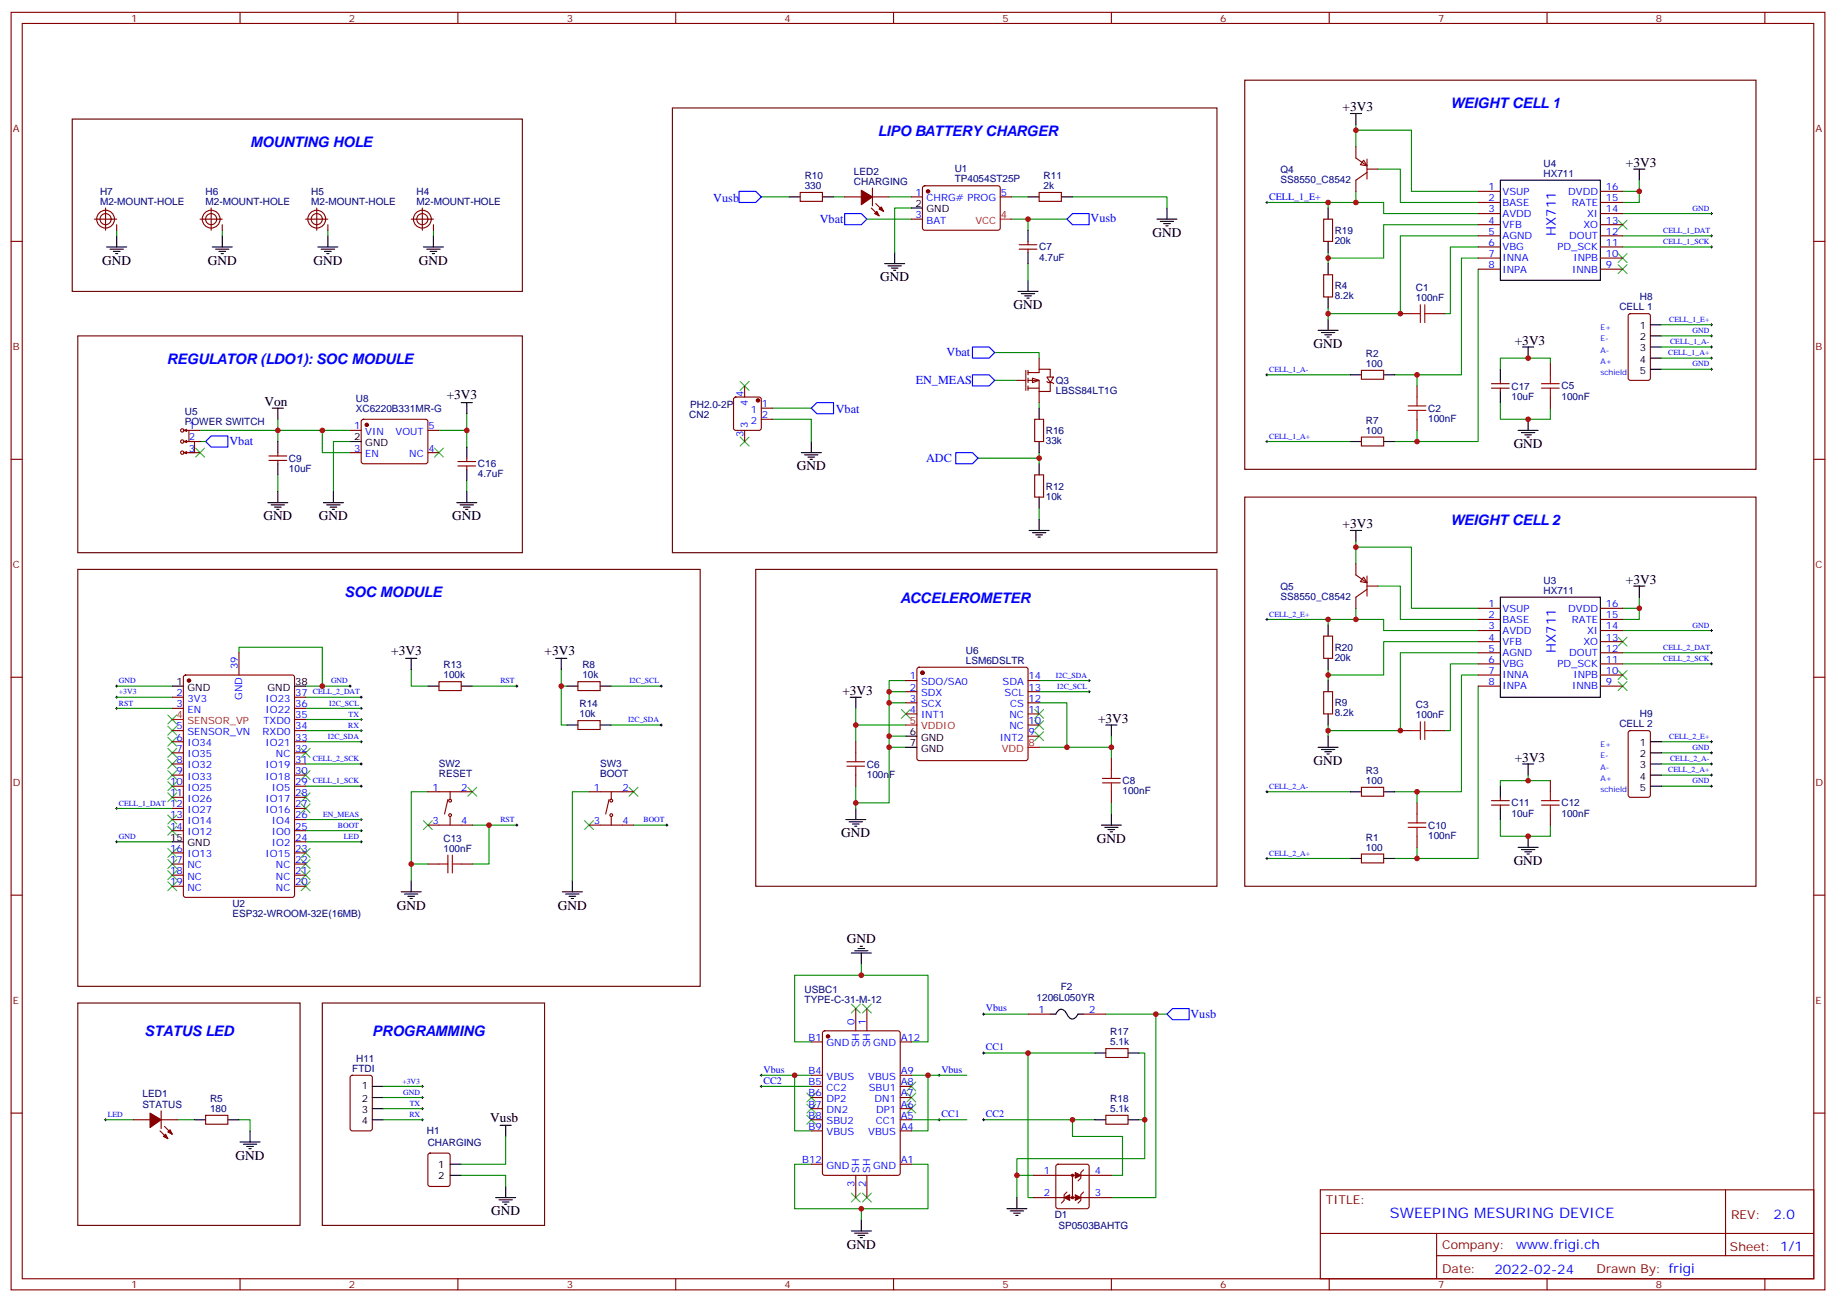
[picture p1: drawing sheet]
<svg xmlns="http://www.w3.org/2000/svg" width="583mm" height="413mm" viewBox="0 0 583 413" stroke-linecap="round" stroke-linejoin="round" font-family="sans-serif">
<g fill="none" stroke="#870000" stroke-width=".35">
<path d="M3.5 3.9h575.8v405.4h-575.8zM7.1 7.4h568.6v398.3h-568.6zM76.2 3.9v3.5M145.3 3.9v3.5M214.5 3.9v3.5M283.6 3.9v3.5M352.8 3.9v3.5M421.9 3.9v3.5M491.1 3.9v3.5M560.2 3.9v3.5M3.5 76.6h3.6M30 69.5h7"/>
<path d="M33.5 66v7.1M37 71.3v1.8M63.5 69.5h7.1M67 66v7.1M70.6 71.3v1.8M97 69.5h7.1M100.5 66v7.1M104.1 71.3v1.8M130.5 69.5h7.1M134.1 66v7.1M137.6 71.3v1.8M420.2 69.5h2.8v7.1h-2.8z"/>
<path d="M575.7 76.6h3.6M517.1 99.7l.4-.2h5.7l.6 .4 .1 20.1-.5 .6-5.9 .1-.6-.5-.1-20zM58.6 136.6h1.4v3.5h-1.4l.7 .3M58.6 136.6l.7 .3M59.3 136.2l-.7 .4M59.3 139.7l-.7 .4M60 136.6h3.5M233.1 126.2l.4-.2h7.4l.5 .2 .3 .5v9.2l-.3 .5-.5 .2h-7.4l-.5-.3-.2-.4v-9.2zM236.4 122.4v3.6M236.4 136.6v3.5M241.7 129.5h3.5M241.7 133h3.5"/>
<path d="M328.4 133h2.9v7.1h-2.9zM3.5 145.7h3.6M59.3 143.3l-.7 .3M60 143.6h3.5M63.5 140.1h-3.5h1.7v3.5h-3.1l.7 .4M328.4 150.7h2.9v7h-2.9zM575.7 145.7h3.6M3.5 214.9h3.6M183.4 216.3h7.1v2.8h-7.1zM420.2 201.8h2.8v7.1h-2.8zM575.7 214.9h3.6M183.4 228.6h7.1v2.9h-7.1z"/>
<path d="M517.1 232l.4-.2h5.7l.6 .4 .1 20.1-.5 .6-5.9 .1-.6-.5-.1-20zM3.5 284h3.6M575.7 284h3.6M3.5 353.2h3.6M111.4 341.4l.4-.2h5.7l.6 .4 .1 16.5-.5 .7h-5.9l-.6-.5-.1-16.4zM575.7 353.2h3.6M136.1 366.1l.4-.2h5.7l.6 .4 .1 9.4-.5 .7h-5.9l-.6-.4-.1-9.4zM419.1 377.5h156.6v28.2h-156.6zM547.7 377.5v20.9M419.1 391.4h156.5M456 398.4h119.6M456 391.4v14.1"/>
<path d="M76.2 405.7v3.6M145.3 405.7v3.6M214.5 405.7v3.6M283.6 405.7v3.6M352.8 405.7v3.6M421.9 405.7v3.6M491.1 405.7v3.6M560.2 405.7v3.6"/>
<circle cx="33.5" cy="69.5" r="2.82"/>
<circle cx="33.5" cy="69.5" r="1.76"/>
<circle cx="67" cy="69.5" r="2.82"/>
<circle cx="67" cy="69.5" r="1.76"/>
<circle cx="100.5" cy="69.5" r="2.82"/>
<circle cx="100.5" cy="69.5" r="1.76"/>
<circle cx="134.1" cy="69.5" r="2.82"/>
<circle cx="134.1" cy="69.5" r="1.76"/>
<circle cx="57.9" cy="136.6" r=".53"/>
<circle cx="57.9" cy="140.1" r=".53"/>
<circle cx="57.9" cy="143.6" r=".53"/>
</g>
<g fill="none" stroke="#000" stroke-width=".32">
<path d="M401.8 64.2h.7M402.2 63.9v.7M542.9 67.8h.7M542.9 74.8h.7M542.9 78.4h.7M543.3 67.4v.7M543.3 74.5v.7M543.3 78v.7M401.8 118.9h.7M402.2 118.6v.7M542.9 113.6h.7M542.9 110.1h.7"/>
<path d="M542.9 106.6h.7M542.9 103h.7M542.9 117.2h.7M543.3 102.7v.7M543.3 106.2v.7M543.3 109.7v.8M543.3 113.3v.7M543.3 116.8v.7M402.2 139.7v.7M401.8 140.1h.7M401.8 196.5h.7M402.2 196.2v.7"/>
<path d="M543.3 199.7v.7M36.7 217.7h.7M37 217.3v.8M110.8 217.7h.7M111.1 217.3v.8M163.7 217.7h.7M164 217.3v.8M209.5 217.7h.8M209.9 217.3v.8M345.4 215.9h.7M345.4 219.5h.7M345.7 215.6v.7"/>
<path d="M345.7 219.1v.7M542.9 210.6h.7M542.9 207.1h.7M542.9 200.1h.7M543.3 206.8v.7M543.3 210.3v.7M36.7 224.8h.7M36.7 221.2h.7M37 220.9v.7M37 224.4v.7M114.3 224.8h.7M114.3 221.2h.7"/>
<path d="M114.3 228.3h.7M114.3 231.8h.7M114.3 235.3h.7M114.7 220.9v.7M114.7 224.4v.7M114.7 227.9v.7M114.7 231.5v.7M114.7 235v.7M209.5 230h.8M209.9 229.7v.7M542.9 235.3h.7M542.9 238.9h.7"/>
<path d="M543.3 235v.7M543.3 238.5v.7M36.7 256.5h.7M37 256.2v.7M114.3 249.4h.7M114.3 242.4h.7M114.7 242v.7M114.7 249.1v.7M114.7 259.7v.7M401.8 251.2h.7M402.2 250.9v.7M542.9 249.4h.7"/>
<path d="M542.9 242.4h.7M542.9 245.9h.7M543.3 242v.7M543.3 245.6v.7M543.3 249.1v.7M36.7 267.1h.7M37 266.7v.7M114.3 267.1h.7M114.3 263.6h.7M114.3 260h.7M114.7 263.2v.7M114.7 266.7v.7"/>
<path d="M163.7 261.8h.7M164 261.4v.7M211.3 261.8h.7M211.7 261.4v.7M401.8 272.4h.7M402.2 272v.7M311.9 334.1h.7M311.9 321.8h.7M312.2 321.4v.7M312.2 333.8v.7M33.2 355.3h.7M33.5 354.9v.7"/>
<path d="M133.7 355.3h.7M133.7 344.7h.7M133.7 348.2h.7M133.7 351.8h.7M134.1 344.3v.8M134.1 347.9v.7M134.1 351.4v.7M134.1 354.9v.7M241.3 344.7h.7M241.3 341.2h.7M241.7 340.8v.7M241.7 344.3v.8"/>
<path d="M297.7 355.3h.7M297.7 341.2h.7M298.1 340.8v.7M298.1 354.9v.7M311.9 355.3h.7M312.2 354.9v.7"/>
</g>
<g fill="none" stroke="#008700" stroke-width=".35">
<path d="M430.4 39.5v1.8M430.4 46.6v-5.3h17.6v19.4h21.2M437.4 53.7h7.1v10.5h24.7M520.3 57.2v3.5h-5.2M37 73.1v1.7M70.6 73.1v1.7M104.1 73.1v1.7M137.6 73.1v1.7M241.7 62.5h8.8M264.6 62.5h3.5M275.2 69.5h14.1M282.2 62.5h7.1"/>
<path d="M289.3 66h-5.3v14.1M321 69.5h17.7M321 62.5h5.3M326.3 69.5v3.6M340.4 62.5h30v3.5M402.2 64.2h19.4M430.4 60.7v3.5h8.8v3.6h30M430.4 64.2h-8.8v1.8M469.2 71.3h-30v10.6h-17.6M469.2 74.8h-24.7v24.7h-22.9M469.2 78.4h-8.8v21.1h-1.8M515.1 67.8h28.2"/>
<path d="M515.1 74.8h28.2M515.1 78.4h28.2M520.3 60.7v3.5h-5.2M326.3 83.6v5.3M421.6 80.1v3.5M421.6 97.8v3.5M469.2 81.9h-5.3v37h-14.1M469.2 85.4v54.7h-19.4M315.7 111.9h14.1v1.7M402.2 118.9h26.4M442.7 118.9h7.1v3.5M492.1 115.4v-1.8h-15.9v3.6"/>
<path d="M527.4 103h15.9M527.4 106.6h15.9M527.4 110.1h15.9M527.4 113.6h15.9M527.4 117.2h15.9M88.2 133v3.6h-24.7M102.3 136.6h-14.1v3.5M111.1 136.6h-8.8v7h8.8M148.2 131.3v5.3h-8.9M148.2 136.6v5.3M245.2 133h12.3v7.1M245.2 129.5h12.3"/>
<path d="M315.7 120.7h7.1M329.8 127.7v1.8M449.8 136.6v3.5h-7.1M476.2 127.7v5.3h15.9v-3.5M63.5 140.1h1.8M88.2 150.7v5.3M111.1 140.1h-5.3v15.9M148.2 152.4v3.6M310.4 145.4h19.4M329.8 143.6v3.5M402.2 140.1h26.4M329.8 161.3v3.5"/>
<path d="M430.4 178.9v-5.3h17.6v19.4h21.2M430.4 171.8v1.8M402.2 196.5h19.4M430.4 196.5h-8.8v1.8M430.4 193v3.5h8.8v3.6h30M437.4 185.9h7.1v10.6h24.7M520.3 193v3.5h-5.2M520.3 189.5v3.5h-5.2M37 217.7h17.7M75.8 207.1v-1.7h26.5v12.3M97 217.7h14.1M130.5 212.4v5.3h5.3"/>
<path d="M149.9 217.7h14.1M178.2 212.4v17.6h1.7M178.2 217.7h1.7M194 217.7h15.9M282.2 219.5h5.3M287.5 215.9h-5.3v7.1h5.3M329.8 219.5h15.9M329.8 215.9h15.9M421.6 212.4v3.5M469.2 217.7v54.7h-19.4M469.2 214.2h-5.3v37h-14.1M469.2 210.6h-8.8v21.2h-1.8"/>
<path d="M469.2 207.1h-24.7v24.7h-22.9M469.2 203.6h-30v10.6h-17.6M515.1 210.6h28.2M515.1 207.1h28.2M515.1 200.1h28.2M37 224.8h17.7M37 221.2h17.7M97 224.8h17.7M97 221.2h17.7M97 228.3h17.7M97 231.8h17.7M97 235.3h17.7"/>
<path d="M194 230h15.9M271.6 224.8v5.2h15.9M271.6 230v5.3M282.2 237.1v17.6h-10.6v-5.3M282.2 223v10.6M287.5 233.6h-5.3v3.5h5.3M329.8 223h8.9v14.1M352.8 233.6v3.5h-23M352.8 237.1v3.5M421.6 230v3.6M527.4 235.3h15.9M527.4 238.9h15.9"/>
<path d="M37 256.5h17.7M97 242.4h17.7M97 249.4h17.7M135.8 251.2h-5.3v28.2M187 251.2h-5.3v28.2M271.6 254.7v1.8M352.8 254.7v3.6M402.2 251.2h26.4M442.7 251.2h7.1v3.5M485.1 245.9v1.8M492.1 247.7h-15.9v1.7M527.4 242.4h15.9"/>
<path d="M527.4 249.4h15.9M527.4 245.9h15.9M37 267.1h17.7M97 267.1h17.7M97 263.6h17.7M97 260h17.7M130.5 274.1h5.3M149.9 261.8h14.1M155.2 261.8v12.3h-5.3M201.1 261.8h10.6M402.2 272.4h26.4M449.8 268.9v3.5h-7.1"/>
<path d="M476.2 260v5.3h15.9v-3.5M273.4 305.9v3.5M257.5 330.6h-5.3v-21.2h42.4v21.2h-5.3M312.2 321.8h14.1M312.2 334.1h35.3M326.3 334.1v45.9h1.8M351 321.8h19.4M361.6 334.1h1.8v33.5h-40.6v12.4M366.9 321.8v58.2h-14.1M33.5 355.3h8.8M56.4 355.3h5.3M75.8 355.3h3.6v3.5"/>
<path d="M121.7 355.3h12.4M121.7 344.7h12.4M121.7 348.2h12.4M121.7 351.8h12.4M241.7 344.7h15.8M241.7 341.2h10.5M257.5 341.2h-5.3v17.6h5.3M289.3 341.2h5.3v17.6h-5.3M289.3 355.3h17.6M294.6 341.2h12.3M312.2 355.3h35.3M340.4 355.3v5.3h15.9v12.3h-3.5"/>
<path d="M361.6 355.3h1.8M146.4 372.9h14.1v3.5M160.5 360.6v8.8h-14.1M257.5 369.4h-5.3v14.1h42.4v-14.1h-5.3M322.8 372.9h5.3M273.4 383.5v3.5"/>
</g>
<g fill="none" stroke="#3c3" stroke-width=".35">
<path d="M513.6 69.9l2.9 2.8M516.5 69.9l-2.9 2.8M513.6 80.5l2.9 2.8M513.6 84l2.9 2.8M516.5 80.5l-2.9 2.8M516.5 84l-2.9 2.8M234.9 138.7l2.9 2.8M234.9 121l2.9 2.9M237.8 138.7l-2.9 2.8M237.8 121l-2.9 2.9M62.1 142.2l2.8 2.8M64.9 142.2l-2.8 2.8"/>
<path d="M137.9 142.2l2.9 2.8M140.8 142.2l-2.9 2.8M513.6 216.3l2.9 2.8M513.6 212.8l2.9 2.8M513.6 202.2l2.9 2.8M516.5 216.3l-2.9 2.8M516.5 212.8l-2.9 2.8M516.5 202.2l-2.9 2.8M53.3 226.9l2.8 2.8M53.3 230.4l2.8 2.8M53.3 237.5l2.8 2.8M53.3 233.9l2.8 2.8"/>
<path d="M56.1 226.9l-2.8 2.8M56.1 230.4l-2.8 2.8M56.1 237.5l-2.8 2.8M56.1 233.9l-2.8 2.8M95.6 237.5l2.8 2.8M98.4 237.5l-2.8 2.8M286.1 225.1l2.8 2.8M288.9 225.1l-2.8 2.8M328.4 225.1l2.9 2.8M328.4 228.6l2.9 2.9M328.4 232.2l2.9 2.8M331.3 225.1l-2.9 2.8"/>
<path d="M331.3 228.6l-2.9 2.9M331.3 232.2l-2.9 2.8M53.3 258.6l2.8 2.8M53.3 251.6l2.8 2.8M53.3 248l2.8 2.9M53.3 244.5l2.8 2.8M53.3 241l2.8 2.8M56.1 258.6l-2.8 2.8M56.1 251.6l-2.8 2.8M56.1 248l-2.8 2.9M56.1 244.5l-2.8 2.8M56.1 241l-2.8 2.8"/>
<path d="M95.6 244.5l2.8 2.8M95.6 251.6l2.8 2.8M95.6 255.1l2.8 2.8M98.4 244.5l-2.8 2.8M98.4 251.6l-2.8 2.8M98.4 255.1l-2.8 2.8M148.5 249.8l2.8 2.8M151.3 249.8l-2.8 2.8M199.7 249.8l2.8 2.8M202.5 249.8l-2.8 2.8M53.3 279.8l2.8 2.8M53.3 276.3l2.8 2.8"/>
<path d="M53.3 272.7l2.8 2.9M53.3 269.2l2.8 2.8M53.3 262.1l2.8 2.9M56.1 279.8l-2.8 2.8M56.1 276.3l-2.8 2.8M56.1 272.7l-2.8 2.9M56.1 269.2l-2.8 2.8M56.1 262.1l-2.8 2.9M95.6 279.8l2.8 2.8M95.6 276.3l2.8 2.8M95.6 272.7l2.8 2.9M95.6 269.2l2.8 2.8"/>
<path d="M98.4 279.8l-2.8 2.8M98.4 276.3l-2.8 2.8M98.4 272.7l-2.8 2.9M98.4 269.2l-2.8 2.8M134.4 260.4l2.8 2.8M137.2 260.4l-2.8 2.8M185.6 260.4l2.8 2.8M188.4 260.4l-2.8 2.8M270.2 318.6l2.8 2.8M273 318.6l-2.8 2.8M273.8 318.6l2.8 2.8M276.6 318.6l-2.8 2.8"/>
<path d="M256.1 353.9l2.8 2.8M256.1 346.8l2.8 2.8M256.1 350.3l2.8 2.9M258.9 353.9l-2.8 2.8M258.9 346.8l-2.8 2.8M258.9 350.3l-2.8 2.9M287.9 346.8l2.8 2.8M287.9 350.3l2.8 2.9M287.9 343.3l2.8 2.8M290.7 346.8l-2.8 2.8M290.7 350.3l-2.8 2.9M290.7 343.3l-2.8 2.8"/>
<path d="M270.2 378.6l2.8 2.8M273 378.6l-2.8 2.8M273.8 378.6l2.8 2.8M276.6 378.6l-2.8 2.8"/>
</g>
<g fill="none" stroke="#000" stroke-width=".35">
<path d="M428.6 36h3.6M430.4 36v3.5M518.6 53.7h3.5M520.3 53.7v3.5M33.9 78.4h6.3M34.9 79.1h4.3M36 79.8h2.1M37 74.8v3.6M67.4 78.4h6.3M68.4 79.1h4.3M69.5 79.8h2.1M70.6 74.8v3.6"/>
<path d="M100.9 78.4h6.3M102 79.1h4.2M103 79.8h2.1M104.1 74.8v3.6M134.4 78.4h6.4M135.5 79.1h4.2M136.5 79.8h2.1M137.6 74.8v3.6M367.2 69.5h6.4M368.3 70.2h4.2M369.4 70.9h2.1M370.1 71.6h.7"/>
<path d="M370.4 66v3.5M421.6 66v3.5M421.6 76.6v3.5M36.7 80.5h.7M70.2 80.5h.7M103.7 80.5h.7M137.2 80.5h.7M280.8 83.6h6.4M281.9 84.3h4.2M282.9 85.1h2.1M283.6 85.8h.7M284 80.1v3.5"/>
<path d="M323.1 92.5h6.4M324.2 93.2h4.2M325.3 93.9h2.1M326 94.6h.7M326.3 88.9v3.6M418.4 104.8h6.3M419.5 105.5h4.2M420.5 106.2h2.1M421.2 106.9h.7M421.6 101.3v3.5M483.3 110.1h3.5M485.1 110.1v3.5"/>
<path d="M523.9 103h3.5M523.9 106.6h3.5M523.9 110.1h3.5M523.9 113.6h3.5M523.9 117.2h3.5M86.4 129.5h3.6M88.2 129.5v3.5M146.4 127.7h3.5M148.2 127.7v3.6M329.8 129.5v3.5M481.9 136.6h6.3M483 137.3h4.2"/>
<path d="M484 138h2.1M484.7 138.7h.7M485.1 133v3.6M85 159.5h6.4M88.2 156v3.5M102.7 159.5h6.3M105.8 156v3.5M145 159.5h6.3M148.2 156v3.5M254.4 143.6h6.3M255.4 144.3h4.2M256.5 145h2.1"/>
<path d="M257.2 145.7h.7M257.5 140.1v3.5M329.8 140.1v3.5M329.8 147.1v3.6M329.8 157.7v3.6M86.1 160.2h4.2M87.1 160.9h2.2M87.8 161.6h.7M103.7 160.2h4.2M104.8 160.9h2.1M105.5 161.6h.7M146 160.2h4.3"/>
<path d="M147.1 160.9h2.1M147.8 161.6h.7M326.7 168.3h6.3M327.7 169h4.3M328.8 169.7h2.1M329.5 170.4h.7M329.8 164.8v3.5M428.6 168.3h3.6M430.4 168.3v3.5M421.6 198.3v3.5M518.6 185.9h3.5M520.3 185.9v3.6"/>
<path d="M128.8 208.9h3.5M130.5 208.9v3.5M176.4 208.9h3.5M178.2 208.9v3.5M179.9 217.7h3.5M190.5 217.7h3.5M421.6 208.9v3.5M179.9 230h3.5M190.5 230h3.5M269.9 221.2h3.5M271.6 221.2v3.6M351 230h3.5"/>
<path d="M352.8 230v3.6M418.4 237.1h6.3M419.5 237.8h4.2M420.5 238.5h2.1M421.2 239.2h.7M421.6 233.6v3.5M523.9 235.3h3.5M523.9 238.9h3.5M271.6 256.5v3.5M352.8 258.3v3.5M483.3 242.4h3.5M485.1 242.4v3.5"/>
<path d="M523.9 242.4h3.5M523.9 245.9h3.5M523.9 249.4h3.5M130.5 279.4v3.6M181.7 279.4v3.6M268.5 260h6.3M269.5 260.7h4.3M270.6 261.4h2.1M271.3 262.1h.7M349.6 261.8h6.4M350.7 262.5h4.2M351.7 263.2h2.1"/>
<path d="M352.4 263.9h.7M481.9 268.9h6.3M483 269.6h4.2M484 270.3h2.1M484.7 271h.7M485.1 265.3v3.6M127.4 283h6.3M128.4 283.7h4.2M129.5 284.4h2.1M130.2 285.1h.7M178.5 283h6.4M179.6 283.7h4.2"/>
<path d="M180.6 284.4h2.1M181.3 285.1h.7M270.2 302.4h6.4M271.3 301.7h4.2M272.3 301h2.2M273 300.2h.8M273.4 302.4v3.5M79.4 358.8v3.5M118.2 344.7h3.5M118.2 348.2h3.5M118.2 351.8h3.5M118.2 355.3h3.5"/>
<path d="M158.7 357h3.6M160.5 357v3.6M76.2 362.3h6.3M77.3 363h4.2M78.3 363.7h2.1M79 364.5h.7M142.9 369.4h3.5M142.9 372.9h3.5M157.3 380h6.4M160.5 376.4v3.6M322.8 380v3.5M158.4 380.7h4.2"/>
<path d="M159.5 381.4h2.1M160.2 382.1h.7M270.2 390.6h6.4M271.3 391.3h4.2M272.3 392h2.2M273 392.7h.8M273.4 387v3.6M319.6 383.5h6.4M320.7 384.2h4.2M321.7 384.9h2.1M322.4 385.6h.7"/>
</g>
<path d="M22.9 37.8h142.9v54.7h-142.9zM213.4 34.3h172.9v141.1h-172.9zM395.1 25.4h162.3v123.5h-162.3zM24.7 106.6h141.1v68.8h-141.1zM395.1 157.7h162.3v123.5h-162.3zM24.7 180.7h197.5v132.2h-197.5zM239.9 180.7h146.4v100.5h-146.4zM24.7 318.2h70.5v70.6h-70.5zM102.3 318.2h70.6v70.6h-70.6z" fill="none" stroke="#600" stroke-width=".35"/>
<path d="M234.6 60.7h5.3l1.8 1.8-1.8 1.7h-5.3zM268.1 67.8h5.3l1.8 1.7-1.8 1.8h-5.3zM338.7 69.5l1.7-1.7h5.3v3.5h-5.3zM308.7 118.9h5.3l1.7 1.8-1.7 1.7h-5.3zM308.7 110.1h5.3l1.7 1.8-1.7 1.7h-5.3zM67 138.3h5.3v3.6h-5.3l-1.7-1.8zM259.3 127.7h5.3v3.6h-5.3l-1.8-1.8zM303.4 143.6h5.3l1.7 1.8-1.7 1.7h-5.3zM370.4 321.8l1.8-1.8h5.3v3.5h-5.3z" fill="none" stroke="#00f" stroke-width=".35"/>
<circle cx="240.6" cy="127" r=".53" fill="#870000" stroke="#870000" stroke-width=".35"/>
<g fill="#c00">
<circle cx="102.3" cy="217.7" r=".88"/>
<circle cx="148.2" cy="136.6" r=".88"/>
<circle cx="155.2" cy="261.8" r=".88"/>
<circle cx="130.5" cy="274.1" r=".88"/>
<circle cx="430.4" cy="41.3" r=".88"/>
<circle cx="430.4" cy="64.2" r=".88"/>
<circle cx="421.6" cy="81.9" r=".88"/>
<circle cx="421.6" cy="99.5" r=".88"/>
<circle cx="449.8" cy="118.9" r=".88"/>
<circle cx="449.8" cy="140.1" r=".88"/>
<circle cx="520.3" cy="60.7" r=".88"/>
<circle cx="485.1" cy="113.6" r=".88"/>
<circle cx="421.6" cy="64.2" r=".88"/>
<circle cx="485.1" cy="133" r=".88"/>
<circle cx="485.1" cy="265.3" r=".88"/>
<circle cx="421.6" cy="196.5" r=".88"/>
<circle cx="520.3" cy="193" r=".88"/>
<circle cx="449.8" cy="272.4" r=".88"/>
<circle cx="449.8" cy="251.2" r=".88"/>
<circle cx="421.6" cy="231.8" r=".88"/>
<circle cx="421.6" cy="214.2" r=".88"/>
<circle cx="430.4" cy="196.5" r=".88"/>
<circle cx="430.4" cy="173.6" r=".88"/>
<circle cx="178.2" cy="217.7" r=".88"/>
<circle cx="329.8" cy="145.4" r=".88"/>
<circle cx="366.9" cy="321.8" r=".88"/>
<circle cx="363.4" cy="355.3" r=".88"/>
<circle cx="326.3" cy="334.1" r=".88"/>
<circle cx="340.4" cy="355.3" r=".88"/>
<circle cx="326.3" cy="69.5" r=".88"/>
<circle cx="102.3" cy="136.6" r=".88"/>
<circle cx="88.2" cy="136.6" r=".88"/>
<circle cx="282.2" cy="223" r=".88"/>
<circle cx="282.2" cy="219.5" r=".88"/>
<circle cx="352.8" cy="237.1" r=".88"/>
<circle cx="271.6" cy="230" r=".88"/>
<circle cx="282.2" cy="237.1" r=".88"/>
<circle cx="271.6" cy="254.7" r=".88"/>
<circle cx="282.2" cy="233.6" r=".88"/>
<circle cx="338.7" cy="237.1" r=".88"/>
<circle cx="273.4" cy="309.4" r=".88"/>
<circle cx="273.4" cy="383.5" r=".88"/>
<circle cx="252.2" cy="341.2" r=".88"/>
<circle cx="294.6" cy="341.2" r=".88"/>
<circle cx="322.8" cy="372.9" r=".88"/>
<circle cx="444.5" cy="99.5" r=".88"/>
<circle cx="444.5" cy="231.8" r=".88"/>
<circle cx="485.1" cy="247.7" r=".88"/>
</g>
<g fill="none" stroke="#a10000" stroke-width=".35">
<path d="M448 99.5h2.8M450.8 96.7v5.6M452.3 99.5h2.8M452.3 96.7v5.6M492.1 118.9v2.8M447 130.2h5.6M447 128.8h5.6M449.8 126v2.8M449.8 130.2v2.8M489.3 123.2h5.6M489.3 121.7h5.6M492.1 123.2v2.8"/>
<path d="M271.6 238.9v2.8M448 231.8h2.8M450.8 229v5.6M452.3 229v5.6M452.3 231.8h2.8M268.8 243.1h5.7M268.8 241.7h5.7M271.6 243.1v2.8M350 248.4h5.6M350 247h5.6M352.8 244.2v2.8M352.8 248.4v2.8"/>
<path d="M449.8 258.3v2.8M489.3 255.4h5.6M489.3 254h5.6M492.1 251.2v2.8M492.1 255.4v2.9M139.3 274.1h2.9M142.2 271.3v5.7M143.6 274.1h2.8M143.6 271.3v5.7M447 262.5h5.6M447 261.1h5.6M449.8 262.5v2.8"/>
</g>
<g fill="none" stroke="#870000" stroke-width=".35">
<path d="M323.5 79.1h5.6M323.5 77.6h5.6M326.3 76.6v1M326.3 79.1v1M444.5 99.5h3.5M455.1 99.5h3.5M492.1 115.4v3.5M449.8 122.4v3.6M449.8 133v3.6M473.4 123.2h5.7M473.4 121.7h5.7M476.2 120.7v1"/>
<path d="M476.2 123.2v1M492.1 126v3.5M85.4 146.1h5.6M85.4 144.7h5.6M88.2 143.6v1.1M88.2 146.1v1M145.3 147.8h5.7M145.3 146.4h5.7M148.2 145.4v1M148.2 147.8v1.1M271.6 235.3v3.6M444.5 231.8h3.5"/>
<path d="M455.1 231.8h3.5M271.6 245.9v3.5M352.8 240.6v3.6M352.8 251.2v3.5M449.8 254.7v3.6M473.4 255.4h5.7M473.4 254h5.7M476.2 253v1M476.2 255.4v1.1M492.1 247.7v3.5M492.1 258.3v3.5M135.8 274.1h3.5"/>
<path d="M146.4 274.1h3.5M449.8 265.3v3.6M328.1 372.9h7M328.1 380h7M345.7 372.9h7.1M345.7 380h7.1"/>
</g>
<path d="M326.3 73.1v3.5M326.3 80.1v3.5M476.2 117.2v3.5M476.2 124.2v3.5M88.2 140.1v3.5M88.2 147.1v3.6M148.2 141.9v3.5M148.2 148.9v3.5M476.2 249.4v3.6M476.2 256.5v3.5" fill="none" stroke="#000" stroke-width=".35"/>
<g fill="#850000" stroke="#870000" stroke-width=".35">
<circle cx="340.4" cy="380" r=".35"/>
<circle cx="340.4" cy="372.9" r=".35"/>
</g>
<path d="M335.4 369.6l.4-.2h9.2l.5 .2 .2 .5v12.7l-.2 .5-.5 .2h-9.2l-.5-.2-.2-.5v-12.7z" fill="none" stroke="#870000" stroke-width=".35"/>
<g fill="#850000" stroke="#870000" stroke-width=".35">
<path d="M337.8 380l1.7-.9v1.8z"/>
<path d="M341.3 379.1l1.8 .9-1.8 .9z"/>
<path d="M341.3 372l1.8 .9-1.8 .9z"/>
</g>
<g fill="none" stroke="#870000" stroke-width=".35">
<path d="M276.9 59.7v5.6M268.1 62.5h5.3M276.6 66l2.4 2.5M276.9 62.5h5.3M278 64.6l2.5 2.5M326.3 321.8h7.1M344 321.8h7M42.3 355.3h5.3M50.8 358.8l2.5 2.5M51.2 355.3h5.2M51.2 352.5v5.6M52.2 357.4l2.5 2.5"/>
<path d="M335.1 380h2.7M335.1 372.9h6.2M338.7 378.2l-.9 .9v1.8l-.9 .8M339.5 380h1.8M340.4 372.9v7.1M343.1 380h2.6M343.1 372.9h2.6M344 378.2l-.9 .9v1.8l-.9 .8M344 371.2l-.9 .8v1.8l-.9 .9"/>
</g>
<path d="M333.4 321.8h1.7l.6-1a1.66 1.66 0 0 1 1.7-.5 1.66 1.66 0 0 1 1.2 1.4 2.13 2.13 0 0 0 2.3 1.5l1.3-1.4h1.8" fill="none" stroke="#000" stroke-width=".35"/>
<g fill="#870000" stroke="#870000" stroke-width=".35">
<path d="M53.3 359.2l.7-.7 .7 1.4z"/>
<path d="M52.6 359.9l.7 1.4-1.4-.7z"/>
<path d="M47.6 353.2l3.6 2.1-3.6 2.5z"/>
<path d="M279.8 65.7l.7 1.4-1.5-.7z"/>
<path d="M277.6 67.8l.7-.7 .7 1.4z"/>
<path d="M273.4 60.4l3.5 2.1-3.5 2.4z"/>
</g>
<path d="M327.7 120l2.1 .7-2.1 .7z" fill="#fff" stroke="#870000" stroke-width=".35"/>
<g fill="none" stroke="#870000" stroke-width=".35">
<path d="M293 59.2l.5-.3 23.6 .1 .4 .7-.1 12.9-.6 .5-23.6-.1-.4-.6v-12.7zM430.4 46.6v3.5l3.5 2.5M432.9 50.8l1 1.8-2.1-.4zM433.9 50.5v6.3M433.9 54.7l-3.5 2.5v3.5M433.9 53.7h3.5M254 61.1h7.1v2.8h-7.1zM289.3 62.5h3.5M289.3 69.5h3.5M317.5 62.5h3.5M329.8 61.1h7.1v2.8h-7.1zM469.2 60.7h7"/>
<path d="M469.2 64.2h7M469.2 67.8h7M469.2 71.3h7M469.2 74.8h7M469.2 78.4h7M508 60.7h7.1M508 64.2h7.1M508 67.8h7.1M508 71.3h7.1M508 74.8h7.1M508 78.4h7.1M420.2 87.2h2.8v7h-2.8z"/>
<path d="M469.2 81.9h7M469.2 85.4h7M508 81.9h7.1M508 85.4h7.1M325.6 117.5v6.4M326.3 118.2h3.5v-1h3.6v2.4M326.3 117.5v1.4M326.3 120v1.4M329.8 113.6v3.6M332.3 119.6h2.1l-1 1.8zM432.2 117.5h7v2.8h-7zM111.1 136.6h3.6"/>
<path d="M114.9 133.2l.5-.2 20 .1 .4 .6v13l-.7 .4h-20l-.4-.7v-12.7zM135.8 136.6h3.5M322.8 120.7h2.8M326.3 120.7h3.5v3.5M326.3 123.2h3.5M326.3 122.4v1.5M329.8 124.2v3.5M332.3 121l.4 .4h1.4l.3 .3M333.4 121.4v2.8h-3.6M432.2 138.7h7v2.8h-7zM111.1 143.6h3.6M135.8 143.6h3.5"/>
<path d="M430.4 178.9v3.5l3.5 2.5M432.9 183.1l1 1.8-2.1-.4zM433.9 182.8v6.3M433.9 187l-3.5 2.5v3.5M433.9 185.9h3.5M469.2 193h7M469.2 196.5h7M508 193h7.1M508 196.5h7.1M58.4 214.4l.5-.2h33.9l.6 .4 .1 69.4-.5 .7h-34.1l-.6-.4-.1-69.4zM75.8 207.1v7.1M139.3 216.3h7.1v2.8h-7.1z"/>
<path d="M287.5 215.9h3.5M287.5 219.5h3.5M291.3 211.9l.4-.2h33.9l.5 .2 .2 .5v28.2l-.2 .5-.5 .2h-33.9l-.5-.2-.2-.5v-28.2zM326.3 215.9h3.5M326.3 219.5h3.5M420.2 219.5h2.8v7h-2.8zM469.2 200.1h7M469.2 203.6h7M469.2 207.1h7M469.2 210.6h7M469.2 214.2h7M469.2 217.7h7"/>
<path d="M508 200.1h7.1M508 203.6h7.1M508 207.1h7.1M508 210.6h7.1M508 214.2h7.1M508 217.7h7.1M54.7 221.2h3.5M54.7 224.8h3.5M54.7 231.8h3.5M54.7 235.3h3.5M54.7 238.9h3.5M93.5 221.2h3.5"/>
<path d="M93.5 224.8h3.5M93.5 231.8h3.5M93.5 235.3h3.5M93.5 238.9h3.5M93.5 228.3h3.5M287.5 223h3.5M287.5 226.5h3.5M326.3 223h3.5M326.3 226.5h3.5M326.3 233.6h3.5M326.3 230h3.5M54.7 242.4h3.5"/>
<path d="M54.7 245.9h3.5M54.7 249.4h3.5M54.7 253h3.5M54.7 256.5h3.5M93.5 242.4h3.5M93.5 245.9h3.5M93.5 249.4h3.5M93.5 253h3.5M93.5 256.5h3.5M135.8 251.2h14.1M142.2 253.7l-1.1 4.6M142.9 251.2v2.5"/>
<path d="M142.9 259.3v2.5M187 251.2h14.1M193.3 253.7l-1 4.6M194 251.2v2.5M194 259.3v2.5M432.2 249.8h7v2.8h-7zM54.7 260h3.5M54.7 263.6h3.5M54.7 270.6h3.5M54.7 274.1h3.5M54.7 277.7h3.5M93.5 260h3.5"/>
<path d="M93.5 263.6h3.5M93.5 270.6h3.5M93.5 274.1h3.5M93.5 277.7h3.5M93.5 267.1h3.5M135.8 261.8h14.1M187 261.8h14.1M432.2 271h7v2.8h-7zM54.7 281.2h3.5M93.5 281.2h3.5M257.5 330.6h3.6M261.3 327.3l.5-.2h23.2l.7 .4 .1 44.7-.5 .7h-23.5l-.7-.4v-44.7z"/>
<path d="M271.6 320v7.1M275.2 320v7.1M285.8 330.6h3.5M351 332.7h7.1v2.8h-7.1zM65.3 353.9h7v2.8h-7zM257.5 341.2h3.6M257.5 344.7h3.6M257.5 348.2h3.6M257.5 351.8h3.6M257.5 355.3h3.6M257.5 358.8h3.6M285.8 341.2h3.5"/>
<path d="M285.8 344.7h3.5M285.8 348.2h3.5M285.8 351.8h3.5M285.8 355.3h3.5M285.8 358.8h3.5M351 353.9h7.1v2.8h-7.1zM257.5 369.4h3.6M271.6 372.9v7.1M275.2 372.9v7.1M285.8 369.4h3.5"/>
<circle cx="142.9" cy="258.6" r=".44"/>
<circle cx="142.9" cy="254" r=".44"/>
<circle cx="194" cy="258.6" r=".44"/>
<circle cx="194" cy="254" r=".44"/>
</g>
<g fill="none" stroke="#000" stroke-width=".35">
<path d="M476.2 57.2h31.8v31.7h-31.8zM250.5 62.5h3.5M261.1 62.5h3.5M289.3 66h3.5M326.3 62.5h3.5M336.9 62.5h3.5M421.6 83.6v3.6M421.6 94.2v3.6M428.6 118.9h3.6M439.2 118.9h3.5M111.1 140.1h3.6M428.6 140.1h3.6"/>
<path d="M439.2 140.1h3.5M476.2 189.5h31.8v31.7h-31.8zM54.7 217.7h3.5M93.5 217.7h3.5M135.8 217.7h3.5M146.4 217.7h3.5M421.6 215.9v3.6M287.5 233.6h3.5M287.5 237.1h3.5M421.6 226.5v3.5M428.6 251.2h3.6M439.2 251.2h3.5"/>
<path d="M54.7 267.1h3.5M428.6 272.4h3.6M439.2 272.4h3.5M347.5 334.1h3.5M358.1 334.1h3.5M61.7 355.3h3.6M72.3 355.3h3.5M347.5 355.3h3.5M358.1 355.3h3.5"/>
</g>
<g fill="#870000" stroke="#870000" stroke-width=".35">
<circle cx="294.6" cy="60.7" r=".53"/>
<circle cx="60" cy="215.9" r=".53"/>
<circle cx="292.8" cy="213.5" r=".53"/>
<circle cx="116.4" cy="134.8" r=".53"/>
<circle cx="262.8" cy="328.8" r=".53"/>
</g>
<path d="M317.5 69.5h3.5M54.7 228.3h3.5M287.5 230h3.5M326.3 237.1h3.5" fill="none" stroke="#f00" stroke-width=".35"/>
<g font-size="4.6" fill="#00f">
<text x="460.4" y="34.3">WEIGHT CELL 1</text>
<text x="79.4" y="46.6">MOUNTING HOLE</text>
<text x="278.7" y="43.1">LIPO BATTERY CHARGER</text>
<text x="52.9" y="115.4">REGULATOR (LDO1): SOC MODULE</text>
<text x="460.4" y="166.5">WEIGHT CELL 2</text>
<text x="109.4" y="189.5">SOC MODULE</text>
<text x="285.8" y="191.2">ACCELEROMETER</text>
<text x="45.9" y="328.8">STATUS LED</text>
<text x="118.2" y="328.8">PROGRAMMING</text>
<text x="441.2" y="386.5">SWEEPING MESURING DEVICE</text>
</g>
<g font-size="4.2">
<text x="426.2" y="35.3">+3V3</text>
<text x="516.1" y="53">+3V3</text>
<text x="365.8" y="75.2">GND</text>
<text x="32.5" y="84">GND</text>
<text x="66" y="84">GND</text>
<text x="99.5" y="84">GND</text>
<text x="133" y="84">GND</text>
<text x="279.4" y="89.3">GND</text>
<text x="321.7" y="98.1">GND</text>
<text x="417" y="110.5">GND</text>
<text x="480.8" y="109.4">+3V3</text>
<text x="84" y="128.8">Von</text>
<text x="141.8" y="126.7">+3V3</text>
<text x="480.5" y="142.2">GND</text>
<text x="252.9" y="149.3">GND</text>
<text x="83.6" y="165.1">GND</text>
<text x="101.2" y="165.1">GND</text>
<text x="143.6" y="165.1">GND</text>
<text x="426.2" y="167.6">+3V3</text>
<text x="516.1" y="185.2">+3V3</text>
<text x="124.2" y="207.8">+3V3</text>
<text x="172.9" y="207.8">+3V3</text>
<text x="267.4" y="220.5">+3V3</text>
<text x="348.5" y="229.3">+3V3</text>
<text x="417" y="242.7">GND</text>
<text x="480.8" y="241.7">+3V3</text>
<text x="267.1" y="265.7">GND</text>
<text x="348.2" y="267.4">GND</text>
<text x="480.5" y="274.5">GND</text>
<text x="125.9" y="288.6">GND</text>
<text x="177.1" y="288.6">GND</text>
<text x="268.8" y="299.1">GND</text>
<text x="155.6" y="356">Vusb</text>
<text x="74.8" y="368">GND</text>
<text x="155.9" y="385.6">GND</text>
<text x="268.8" y="396.2">GND</text>
</g>
<g font-size="4.2" fill="#00f">
<text x="493.9" y="74.8" transform="rotate(-90 493.9 74.8)">HX711</text>
<text x="493.9" y="207.1" transform="rotate(-90 493.9 207.1)">HX711</text>
<text x="562.9" y="386.8">2.0</text>
<text x="481.3" y="396.3">www.frigi.ch</text>
<text x="474.4" y="404.1">2022-02-24</text>
</g>
<g font-size="3.9" fill="#00f">
<text x="226.4" y="64.2">Vusb</text>
<text x="260.2" y="70.8">Vbat</text>
<text x="346.2" y="70.3">Vusb</text>
<text x="300.4" y="113.1">Vbat</text>
<text x="290.7" y="121.9">EN_MEAS</text>
<text x="265.3" y="130.9">Vbat</text>
<text x="72.8" y="141.3">Vbat</text>
<text x="294" y="146.7">ADC</text>
<text x="377.9" y="323.1">Vusb</text>
</g>
<g font-size="3.9" fill="#800">
<text x="420.9" y="382.1">TITLE:</text>
<text x="549.5" y="386.8">REV:</text>
<text x="457.8" y="396.3">Company:</text>
<text x="549.1" y="396.9">Sheet: 1/1</text>
<text x="457.8" y="404">Date:</text>
<text x="506.8" y="404.1">Drawn By: frigi</text>
</g>
<g font-size="3.2" fill="#800">
<text x="41.6" y="6.9">1</text>
<text x="110.8" y="6.9">2</text>
<text x="179.9" y="6.9">3</text>
<text x="249.1" y="6.9">4</text>
<text x="318.2" y="6.9">5</text>
<text x="387.3" y="6.9">6</text>
<text x="456.5" y="6.9">7</text>
<text x="525.6" y="6.9">8</text>
<text x="4.1" y="42">A</text>
<text x="576.3" y="42">A</text>
<text x="4.1" y="111.2">B</text>
<text x="576.3" y="111.2">B</text>
<text x="4.1" y="180.3">C</text>
<text x="576.3" y="180.3">C</text>
<text x="4.1" y="249.4">D</text>
<text x="576.3" y="249.4">D</text>
<text x="4.1" y="318.6">E</text>
<text x="576.3" y="318.6">E</text>
<text x="41.6" y="408.7">1</text>
<text x="110.8" y="408.7">2</text>
<text x="179.9" y="408.7">3</text>
<text x="249.1" y="408.7">4</text>
<text x="318.2" y="408.7">5</text>
<text x="387.3" y="408.7">6</text>
<text x="456.5" y="408.7">7</text>
<text x="525.6" y="408.7">8</text>
</g>
<g font-size="3.2" fill="#000080">
<text x="490" y="52.9">U4</text>
<text x="255.4" y="56.8">R10</text>
<text x="271" y="58.6">CHARGING</text>
<text x="271" y="55.4">LED2</text>
<text x="303" y="57.9">TP4054ST25P</text>
<text x="303" y="54.7">U1</text>
<text x="331.3" y="56.8">R11</text>
<text x="406.4" y="58">SS8550_C8542</text>
<text x="406.4" y="54.8">Q4</text>
<text x="490" y="56">HX711</text>
<text x="31.8" y="64.9">M2-MOUNT-HOLE</text>
<text x="31.8" y="61.7">H7</text>
<text x="65.3" y="64.9">M2-MOUNT-HOLE</text>
<text x="65.3" y="61.7">H6</text>
<text x="98.8" y="64.9">M2-MOUNT-HOLE</text>
<text x="98.8" y="61.7">H5</text>
<text x="132.2" y="64.9">M2-MOUNT-HOLE</text>
<text x="132.2" y="61.7">H4</text>
<text x="255.4" y="60">330</text>
<text x="331.3" y="60">2k</text>
<text x="423.7" y="77.4">20k</text>
<text x="423.7" y="74.2">R19</text>
<text x="329.8" y="82.7">4.7uF</text>
<text x="329.8" y="79.5">C7</text>
<text x="423.7" y="95">8.2k</text>
<text x="423.7" y="91.8">R4</text>
<text x="449.4" y="95.6">100nF</text>
<text x="449.4" y="92.4">C1</text>
<text x="520.6" y="95.3">H8</text>
<text x="514" y="98.5">CELL 1</text>
<text x="433.6" y="113.3">R2</text>
<text x="433.6" y="116.5">100</text>
<text x="335.1" y="125">LBSS84LT1G</text>
<text x="335.1" y="121.8">Q3</text>
<text x="479.8" y="123.6">C17</text>
<text x="495.7" y="123.6">C5</text>
<text x="58.7" y="131.6">U5</text>
<text x="113" y="130.6">XC6220B331MR-G</text>
<text x="113" y="127.5">U8</text>
<text x="219.1" y="129.4">PH2.0-2P</text>
<text x="453.3" y="130.6">C2</text>
<text x="479.8" y="126.8">10uF</text>
<text x="495.7" y="126.8">100nF</text>
<text x="58.7" y="134.8">POWER SWITCH</text>
<text x="218.8" y="132.6">CN2</text>
<text x="332" y="137.7">R16</text>
<text x="433.6" y="137.6">100</text>
<text x="433.6" y="134.4">R7</text>
<text x="453.3" y="133.9">100nF</text>
<text x="332" y="140.9">33k</text>
<text x="91.7" y="149.7">10uF</text>
<text x="91.7" y="146.5">C9</text>
<text x="151.7" y="148.3">C16</text>
<text x="151.7" y="151.5">4.7uF</text>
<text x="332" y="155.4">R12</text>
<text x="332" y="158.5">10k</text>
<text x="490" y="185.2">U3</text>
<text x="406.4" y="190.3">SS8550_C8542</text>
<text x="406.4" y="187.1">Q5</text>
<text x="490" y="188.3">HX711</text>
<text x="306.6" y="207.4">U6</text>
<text x="423.7" y="209.7">20k</text>
<text x="423.7" y="206.5">R20</text>
<text x="140.8" y="215.2">100k</text>
<text x="140.8" y="212">R13</text>
<text x="184.9" y="215.2">10k</text>
<text x="184.9" y="212">R8</text>
<text x="306.6" y="210.6">LSM6DSLTR</text>
<text x="184" y="227.6">10k</text>
<text x="184" y="224.4">R14</text>
<text x="423.7" y="227.3">8.2k</text>
<text x="423.7" y="224.1">R9</text>
<text x="449.4" y="227.9">100nF</text>
<text x="449.4" y="224.7">C3</text>
<text x="520.6" y="227.6">H9</text>
<text x="514" y="230.8">CELL 2</text>
<text x="139.3" y="243.3">SW2</text>
<text x="190.5" y="243.3">SW3</text>
<text x="275.2" y="243.5">C6</text>
<text x="433.6" y="245.6">R3</text>
<text x="139.3" y="246.5">RESET</text>
<text x="190.5" y="246.5">BOOT</text>
<text x="275.2" y="246.8">100nF</text>
<text x="356.3" y="248.8">C8</text>
<text x="433.6" y="248.7">100</text>
<text x="356.3" y="252">100nF</text>
<text x="479.8" y="255.9">C11</text>
<text x="495.7" y="255.9">C12</text>
<text x="453.3" y="262.9">C10</text>
<text x="479.8" y="259.1">10uF</text>
<text x="495.7" y="259.1">100nF</text>
<text x="140.8" y="267">C13</text>
<text x="433.6" y="269.9">100</text>
<text x="433.6" y="266.7">R1</text>
<text x="453.3" y="266.1">100nF</text>
<text x="140.8" y="270.3">100nF</text>
<text x="73.8" y="287.7">U2</text>
<text x="73.8" y="290.9">ESP32-WROOM-32E(16MB)</text>
<text x="255.4" y="315.1">USBC1</text>
<text x="329" y="317.6">1206L050YR</text>
<text x="336.7" y="314.1">F2</text>
<text x="255.4" y="318.2">TYPE-C-31-M-12</text>
<text x="352.4" y="328.5">R17</text>
<text x="352.4" y="331.6">5.1k</text>
<text x="111.8" y="340.1">FTDI</text>
<text x="113" y="336.9">H11</text>
<text x="45.3" y="351.4">STATUS</text>
<text x="45.3" y="348.2">LED1</text>
<text x="66.7" y="352.8">180</text>
<text x="66.7" y="349.6">R5</text>
<text x="352.4" y="352.8">5.1k</text>
<text x="352.4" y="349.7">R18</text>
<text x="135.5" y="359.9">H1</text>
<text x="135.8" y="363.5">CHARGING</text>
<text x="334.8" y="386.4">D1</text>
<text x="336" y="389.9">SP0503BAHTG</text>
</g>
<g font-size="3.2" fill="#00f">
<text x="290.6" y="62.1">1</text>
<text x="294.1" y="63.9">CHRG# PROG</text>
<text x="317.7" y="62.1">5</text>
<text x="402.9" y="63.4">CELL_1_E+</text>
<text x="472.5" y="60.4">1</text>
<text x="472.5" y="63.9">2</text>
<text x="477" y="61.8">VSUP</text>
<text x="477" y="65.3">BASE</text>
<text x="497.8" y="61.8">DVDD</text>
<text x="499" y="65.3">RATE</text>
<text x="509.8" y="63.9">15</text>
<text x="509.8" y="60.4">16</text>
<text x="290.6" y="69.2">3</text>
<text x="294.1" y="70.9">BAT</text>
<text x="472.5" y="67.4">3</text>
<text x="472.5" y="70.9">4</text>
<text x="477" y="68.8">AVDD</text>
<text x="503.8" y="68.8">XI</text>
<text x="509.8" y="70.9">13</text>
<text x="509.8" y="67.4">14</text>
<text x="472.5" y="74.5">5</text>
<text x="472.5" y="78">6</text>
<text x="477" y="72.4">VFB</text>
<text x="477" y="75.9">AGND</text>
<text x="498.1" y="75.9">DOUT</text>
<text x="502.6" y="72.4">XO</text>
<text x="509.8" y="78">11</text>
<text x="509.8" y="74.5">12</text>
<text x="472.5" y="81.5">7</text>
<text x="477" y="79.4">VBG</text>
<text x="477" y="82.9">INNA</text>
<text x="494.3" y="79.4">PD_SCK</text>
<text x="499.5" y="82.9">INPB</text>
<text x="509.8" y="81.5">10</text>
<text x="472.5" y="85.1">8</text>
<text x="477" y="86.5">INPA</text>
<text x="499" y="86.5">INNB</text>
<text x="509.8" y="85.1">9</text>
<text x="236" y="126" transform="rotate(-90 236 126)">4</text>
<text x="237.4" y="128.7" transform="rotate(-90 237.4 128.7)">4</text>
<text x="238.3" y="130.9">1</text>
<text x="241.8" y="129.2">1</text>
<text x="60" y="136.2">1</text>
<text x="112.5" y="136.2">1</text>
<text x="116" y="138">VIN</text>
<text x="125.6" y="138">VOUT</text>
<text x="136" y="136.2">5</text>
<text x="237.4" y="135.9" transform="rotate(-90 237.4 135.9)">3</text>
<text x="238.3" y="134.4">2</text>
<text x="241.8" y="132.7">2</text>
<text x="60" y="143.3">3</text>
<text x="60" y="139.7">2</text>
<text x="112.5" y="143.3">3</text>
<text x="136" y="143.3">4</text>
<text x="236" y="138.6" transform="rotate(-90 236 138.6)">3</text>
<text x="116" y="145">EN</text>
<text x="129.9" y="145">NC</text>
<text x="472.5" y="192.7">1</text>
<text x="472.5" y="196.2">2</text>
<text x="477" y="194.1">VSUP</text>
<text x="477" y="197.6">BASE</text>
<text x="497.8" y="194.1">DVDD</text>
<text x="499" y="197.6">RATE</text>
<text x="509.8" y="196.2">15</text>
<text x="509.8" y="192.7">16</text>
<text x="472.5" y="199.7">3</text>
<text x="472.5" y="203.2">4</text>
<text x="477" y="201.1">AVDD</text>
<text x="503.8" y="201.1">XI</text>
<text x="509.8" y="203.2">13</text>
<text x="509.8" y="199.7">14</text>
<text x="472.5" y="206.8">5</text>
<text x="477" y="204.6">VFB</text>
<text x="477" y="208.2">AGND</text>
<text x="498.1" y="208.2">DOUT</text>
<text x="502.6" y="204.6">XO</text>
<text x="509.8" y="206.8">12</text>
<text x="75.5" y="212.4" transform="rotate(-90 75.5 212.4)">39</text>
<text x="288.8" y="215.6">1</text>
<text x="326.5" y="215.6">14</text>
<text x="472.5" y="210.3">6</text>
<text x="472.5" y="213.8">7</text>
<text x="477" y="211.7">VBG</text>
<text x="477" y="215.2">INNA</text>
<text x="494.3" y="211.7">PD_SCK</text>
<text x="499.5" y="215.2">INPB</text>
<text x="509.8" y="213.8">10</text>
<text x="509.8" y="210.3">11</text>
<text x="56" y="220.9">2</text>
<text x="93.7" y="220.9">37</text>
<text x="288.8" y="219.1">2</text>
<text x="292.3" y="217.3">SDO/SA0</text>
<text x="292.3" y="220.9">SDX</text>
<text x="318.2" y="217.3">SDA</text>
<text x="318.9" y="220.9">SCL</text>
<text x="326.5" y="219.1">13</text>
<text x="472.5" y="217.3">8</text>
<text x="477" y="218.8">INPA</text>
<text x="499" y="218.8">INNB</text>
<text x="509.8" y="217.3">9</text>
<text x="56" y="224.4">3</text>
<text x="59.5" y="222.6">3V3</text>
<text x="59.5" y="226.2">EN</text>
<text x="76.9" y="222.2" transform="rotate(-90 76.9 222.2)">GND</text>
<text x="84.3" y="226.2">IO22</text>
<text x="84.3" y="222.6">IO23</text>
<text x="93.7" y="227.9">35</text>
<text x="93.7" y="224.4">36</text>
<text x="288.8" y="222.6">3</text>
<text x="288.8" y="226.2">4</text>
<text x="292.3" y="224.4">SCX</text>
<text x="292.3" y="227.9">INT1</text>
<text x="320.4" y="227.9">NC</text>
<text x="320.6" y="224.4">CS</text>
<text x="326.5" y="226.2">11</text>
<text x="326.5" y="222.6">12</text>
<text x="56" y="231.5">5</text>
<text x="59.5" y="233.2">SENSOR_VN</text>
<text x="83.3" y="233.2">RXD0</text>
<text x="83.6" y="229.7">TXD0</text>
<text x="93.7" y="231.5">34</text>
<text x="320.4" y="231.5">NC</text>
<text x="326.5" y="233.2">9</text>
<text x="326.5" y="229.7">10</text>
<text x="56" y="235">6</text>
<text x="56" y="238.5">7</text>
<text x="59.5" y="236.7">IO34</text>
<text x="84.3" y="236.7">IO21</text>
<text x="93.7" y="238.5">32</text>
<text x="93.7" y="235">33</text>
<text x="317.3" y="235">INT2</text>
<text x="56" y="242">8</text>
<text x="56" y="245.6">9</text>
<text x="59.5" y="240.3">IO35</text>
<text x="59.5" y="243.8">IO32</text>
<text x="84.3" y="243.8">IO19</text>
<text x="87.6" y="240.3">NC</text>
<text x="93.7" y="245.6">30</text>
<text x="93.7" y="242">31</text>
<text x="54" y="249.1">10</text>
<text x="59.5" y="247.3">IO33</text>
<text x="59.5" y="250.9">IO25</text>
<text x="84.3" y="247.3">IO18</text>
<text x="86.3" y="250.9">IO5</text>
<text x="93.7" y="249.1">29</text>
<text x="137.3" y="250.9">1</text>
<text x="146.4" y="250.9">2</text>
<text x="188.5" y="250.9">1</text>
<text x="197.6" y="250.9">2</text>
<text x="54" y="252.6">11</text>
<text x="54" y="256.2">12</text>
<text x="59.5" y="254.4">IO26</text>
<text x="59.5" y="257.9">IO27</text>
<text x="84.3" y="257.9">IO16</text>
<text x="84.3" y="254.4">IO17</text>
<text x="93.7" y="256.2">27</text>
<text x="93.7" y="252.6">28</text>
<text x="54" y="259.7">13</text>
<text x="54" y="263.2">14</text>
<text x="59.5" y="261.4">IO14</text>
<text x="86.3" y="261.4">IO4</text>
<text x="93.7" y="263.2">25</text>
<text x="93.7" y="259.7">26</text>
<text x="137.3" y="261.4">3</text>
<text x="146.4" y="261.4">4</text>
<text x="188.5" y="261.4">3</text>
<text x="197.6" y="261.4">4</text>
<text x="59.5" y="265">IO12</text>
<text x="86.3" y="268.5">IO2</text>
<text x="86.3" y="265">IO0</text>
<text x="93.7" y="266.7">24</text>
<text x="54" y="270.3">16</text>
<text x="54" y="273.8">17</text>
<text x="59.5" y="272">IO13</text>
<text x="59.5" y="275.6">NC</text>
<text x="84.3" y="272">IO15</text>
<text x="87.6" y="275.6">NC</text>
<text x="93.7" y="273.8">22</text>
<text x="93.7" y="270.3">23</text>
<text x="54" y="277.3">18</text>
<text x="54" y="280.8">19</text>
<text x="59.5" y="279.1">NC</text>
<text x="87.6" y="279.1">NC</text>
<text x="93.7" y="280.8">20</text>
<text x="93.7" y="277.3">21</text>
<text x="59.5" y="282.6">NC</text>
<text x="87.6" y="282.6">NC</text>
<text x="312.9" y="320.9">Vbus</text>
<text x="329.6" y="321.4">1</text>
<text x="345.7" y="321.4">2</text>
<text x="271.3" y="325.3" transform="rotate(-90 271.3 325.3)">0</text>
<text x="274.8" y="325.3" transform="rotate(-90 274.8 325.3)">1</text>
<text x="256.7" y="330.2">B1</text>
<text x="262.4" y="332">GND</text>
<text x="272.7" y="332.3" transform="rotate(-90 272.7 332.3)">SH</text>
<text x="276.2" y="332.3" transform="rotate(-90 276.2 332.3)">SH</text>
<text x="277.2" y="332">GND</text>
<text x="285.9" y="330.2">A12</text>
<text x="312.9" y="333.2">CC1</text>
<text x="242.4" y="340.3">Vbus</text>
<text x="256.7" y="340.8">B4</text>
<text x="285.9" y="340.8">A9</text>
<text x="298.8" y="340.3">Vbus</text>
<text x="242.4" y="343.8">CC2</text>
<text x="256.7" y="344.3">B5</text>
<text x="256.7" y="347.9">B6</text>
<text x="262.4" y="342.6">VBUS</text>
<text x="262.4" y="346.1">CC2</text>
<text x="275.6" y="342.6">VBUS</text>
<text x="275.8" y="346.1">SBU1</text>
<text x="285.9" y="347.9">A7</text>
<text x="285.9" y="344.3">A8</text>
<text x="256.7" y="351.4">B7</text>
<text x="262.4" y="349.6">DP2</text>
<text x="262.4" y="353.2">DN2</text>
<text x="277.6" y="349.6">DN1</text>
<text x="278.1" y="353.2">DP1</text>
<text x="285.9" y="351.4">A6</text>
<text x="256.7" y="354.9">B8</text>
<text x="256.7" y="358.5">B9</text>
<text x="262.4" y="356.7">SBU2</text>
<text x="278" y="356.7">CC1</text>
<text x="285.9" y="358.5">A4</text>
<text x="285.9" y="354.9">A5</text>
<text x="298.8" y="354.4">CC1</text>
<text x="312.9" y="354.4">CC2</text>
<text x="262.4" y="360.2">VBUS</text>
<text x="275.6" y="360.2">VBUS</text>
<text x="254.7" y="369">B12</text>
<text x="262.4" y="370.8">GND</text>
<text x="277.2" y="370.8">GND</text>
<text x="285.9" y="369">A1</text>
<text x="271.3" y="376.7" transform="rotate(-90 271.3 376.7)">3</text>
<text x="272.7" y="372.2" transform="rotate(-90 272.7 372.2)">SH</text>
<text x="274.8" y="376.7" transform="rotate(-90 274.8 376.7)">2</text>
<text x="276.2" y="372.2" transform="rotate(-90 276.2 372.2)">SH</text>
<text x="331.4" y="372.6">1</text>
<text x="347.5" y="372.6">4</text>
<text x="331.4" y="379.6">2</text>
<text x="347.5" y="379.6">3</text>
</g>
<g font-size="3.2">
<text x="290.6" y="65.7">2</text>
<text x="294.1" y="67.4">GND</text>
<text x="520.6" y="104.5">1</text>
<text x="520.6" y="108">2</text>
<text x="520.6" y="111.5">3</text>
<text x="520.6" y="115">4</text>
<text x="520.6" y="118.6">5</text>
<text x="112.5" y="139.7">2</text>
<text x="116" y="141.5">GND</text>
<text x="56" y="217.3">1</text>
<text x="59.5" y="219.1">GND</text>
<text x="84.9" y="219.1">GND</text>
<text x="93.7" y="217.3">38</text>
<text x="288.8" y="233.2">6</text>
<text x="288.8" y="236.7">7</text>
<text x="292.3" y="235">GND</text>
<text x="292.3" y="238.5">GND</text>
<text x="520.6" y="236.7">1</text>
<text x="520.6" y="240.3">2</text>
<text x="520.6" y="243.8">3</text>
<text x="520.6" y="247.3">4</text>
<text x="520.6" y="250.9">5</text>
<text x="54" y="266.7">15</text>
<text x="59.5" y="268.5">GND</text>
<text x="114.9" y="345.4">1</text>
<text x="114.9" y="349.6">2</text>
<text x="114.9" y="353.2">3</text>
<text x="114.9" y="356.7">4</text>
<text x="139.1" y="370.5">1</text>
<text x="139.1" y="374">2</text>
</g>
<g font-size="3.2" fill="#f00">
<text x="309.6" y="70.9">VCC</text>
<text x="317.7" y="69.2">4</text>
<text x="56" y="227.9">4</text>
<text x="59.5" y="229.7">SENSOR_VP</text>
<text x="288.8" y="229.7">5</text>
<text x="292.3" y="231.5">VDDIO</text>
<text x="318" y="238.5">VDD</text>
<text x="326.5" y="236.7">8</text>
</g>
<g font-size="2.5" fill="#00f">
<text x="537.2" y="66.9">GND</text>
<text x="528" y="73.9">CELL_1_DAT</text>
<text x="528" y="77.5">CELL_1_SCK</text>
<text x="508" y="104.8">E+</text>
<text x="529.8" y="102.2">CELL_1_E+</text>
<text x="537.2" y="105.7">GND</text>
<text x="508" y="111.9">A-</text>
<text x="508" y="108.3">E-</text>
<text x="529.6" y="112.7">CELL_1_A+</text>
<text x="530.1" y="109.2">CELL_1_A-</text>
<text x="402.9" y="118">CELL_1_A-</text>
<text x="508" y="118.9">schield</text>
<text x="508" y="115.4">A+</text>
<text x="537.2" y="116.3">GND</text>
<text x="402.9" y="139.2">CELL_1_A+</text>
<text x="402.9" y="195.7">CELL_2_E+</text>
<text x="537.2" y="199.2">GND</text>
<text x="528" y="209.8">CELL_2_SCK</text>
<text x="528" y="206.2">CELL_2_DAT</text>
<text x="335.2" y="215.1">I2C_SDA</text>
<text x="37.8" y="220.3">+3V3</text>
<text x="37.8" y="216.8">GND</text>
<text x="99.3" y="220.3">CELL_2_DAT</text>
<text x="105.1" y="216.8">GND</text>
<text x="158.8" y="216.8">RST</text>
<text x="199.8" y="216.8">I2C_SCL</text>
<text x="335.6" y="218.6">I2C_SCL</text>
<text x="37.8" y="223.9">RST</text>
<text x="104.5" y="223.9">I2C_SCL</text>
<text x="110.7" y="227.4">TX</text>
<text x="110.5" y="230.9">RX</text>
<text x="199.4" y="229.2">I2C_SDA</text>
<text x="104.1" y="234.5">I2C_SDA</text>
<text x="508" y="237.1">E+</text>
<text x="529.8" y="234.5">CELL_2_E+</text>
<text x="537.2" y="238">GND</text>
<text x="99.3" y="241.5">CELL_2_SCK</text>
<text x="508" y="240.6">E-</text>
<text x="508" y="244.2">A-</text>
<text x="529.6" y="245">CELL_2_A+</text>
<text x="530.1" y="241.5">CELL_2_A-</text>
<text x="99.3" y="248.6">CELL_1_SCK</text>
<text x="402.9" y="250.3">CELL_2_A-</text>
<text x="508" y="247.7">A+</text>
<text x="508" y="251.2">schield</text>
<text x="537.2" y="248.6">GND</text>
<text x="37.7" y="255.6">CELL_1_DAT</text>
<text x="102.6" y="259.2">EN_MEAS</text>
<text x="107.2" y="262.7">BOOT</text>
<text x="158.8" y="260.9">RST</text>
<text x="204.3" y="260.9">BOOT</text>
<text x="37.8" y="266.2">GND</text>
<text x="109.1" y="266.3">LED</text>
<text x="402.9" y="271.5">CELL_2_A+</text>
<text x="127.7" y="343.8">+3V3</text>
<text x="128" y="347.3">GND</text>
<text x="130.1" y="350.9">TX</text>
<text x="34.2" y="354.4">LED</text>
<text x="129.9" y="354.4">RX</text>
</g>
</svg>
